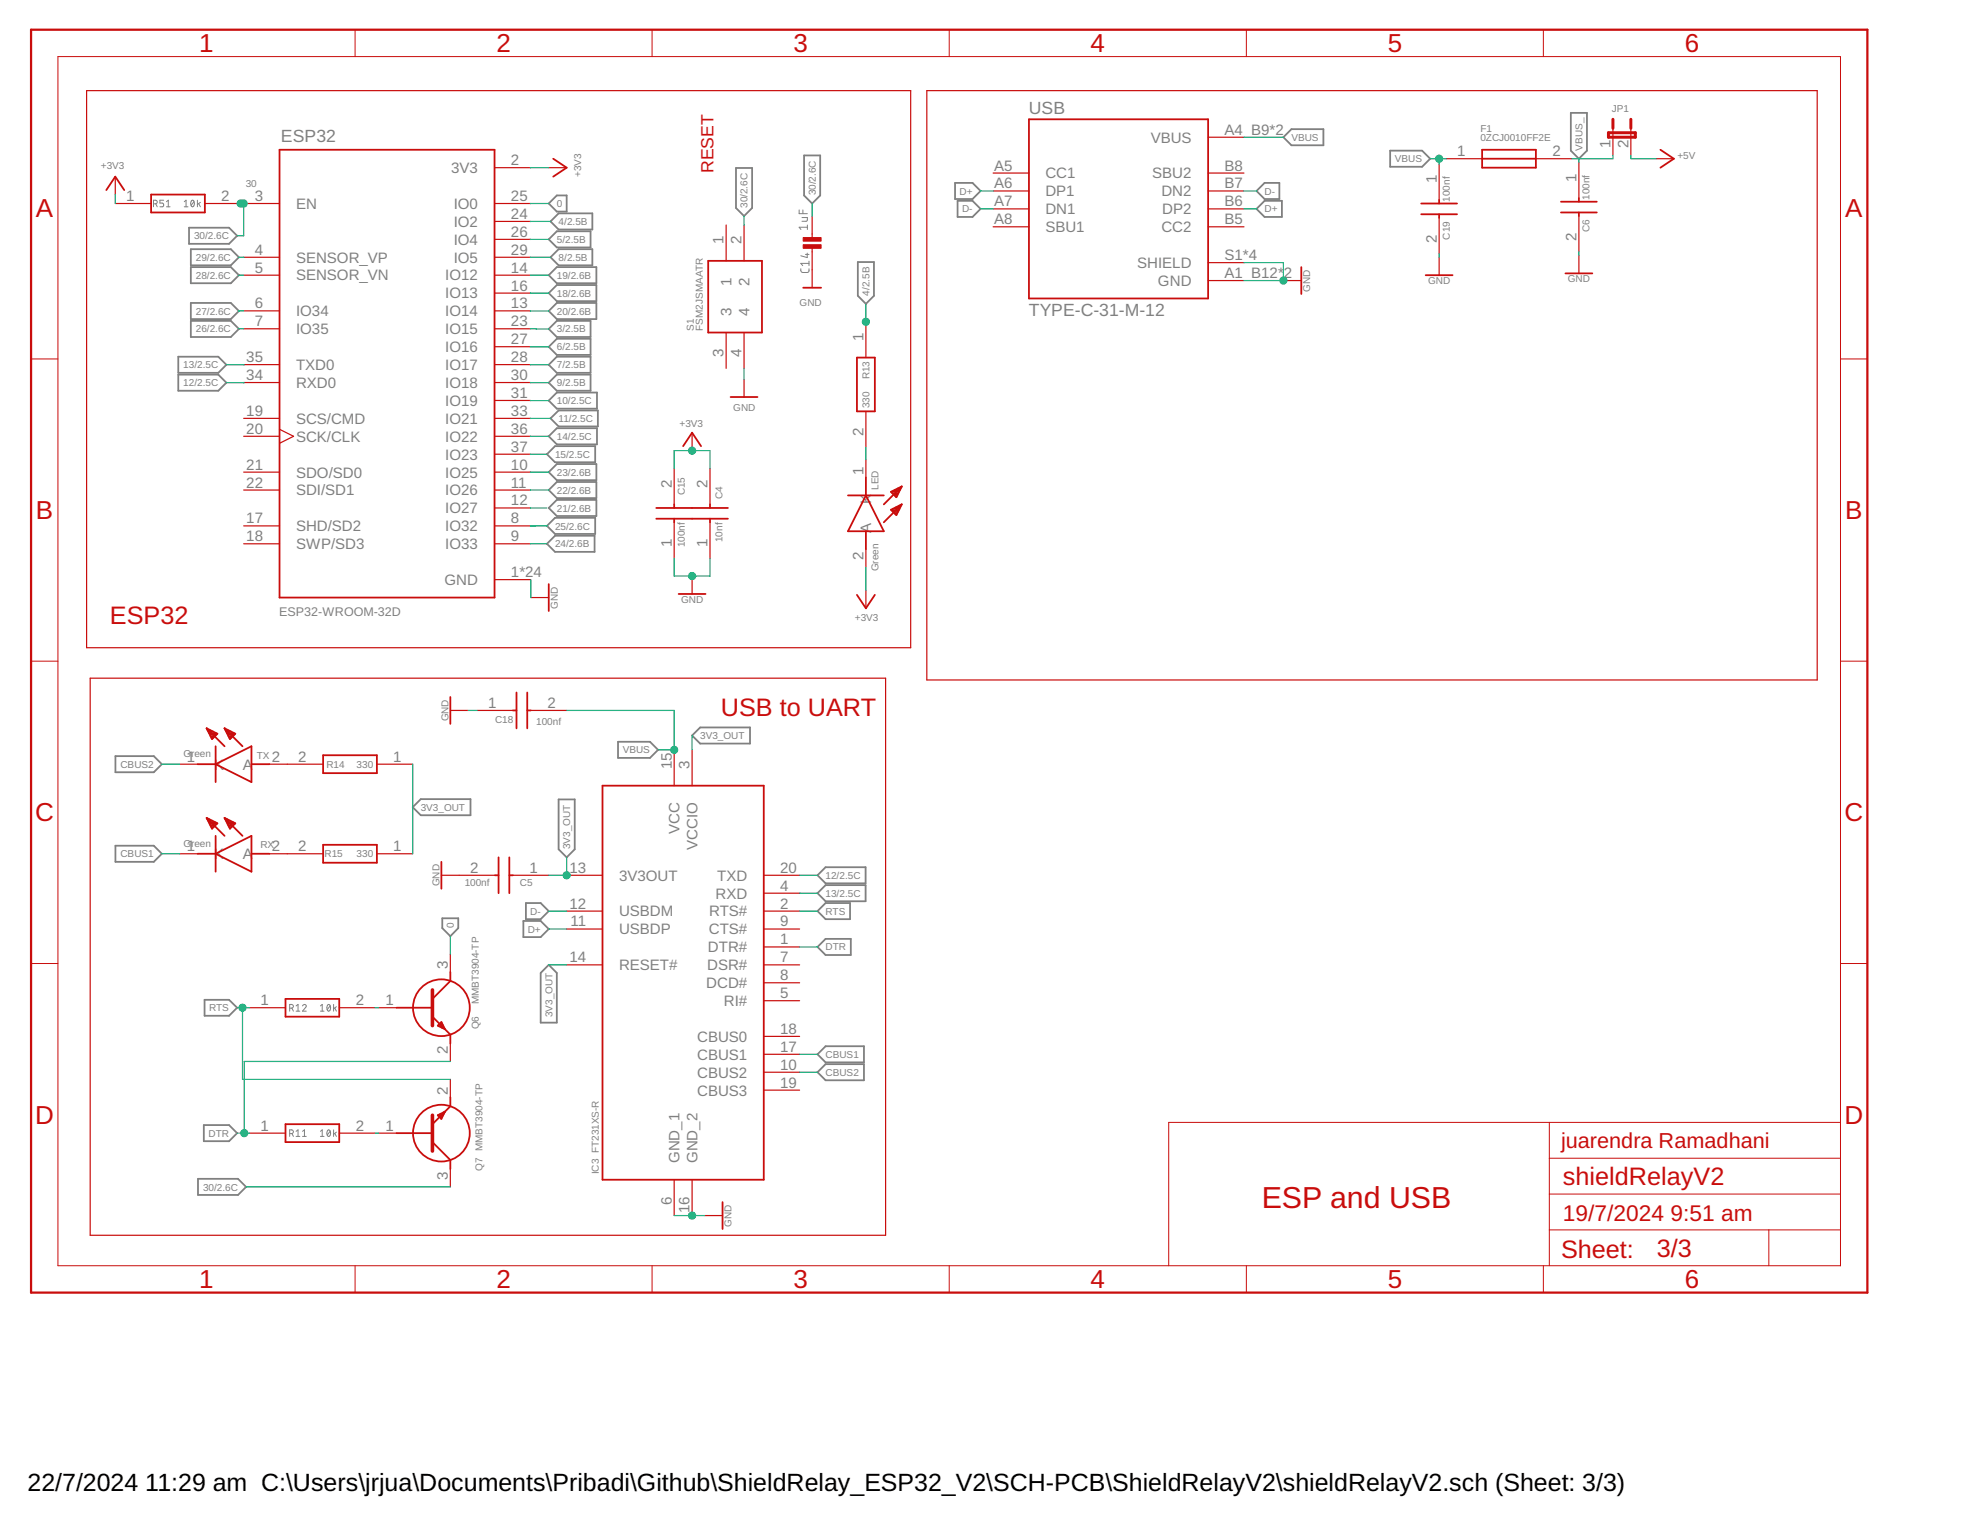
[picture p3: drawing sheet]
<svg xmlns="http://www.w3.org/2000/svg" width="279mm" height="216mm" viewBox="0 0 279 216" stroke-linecap="round" stroke-linejoin="round" font-family="sans-serif">
<g fill="none" stroke="#808080" stroke-width=".14">
<path d="M21.8 28.9h.3a.25 .25 0 0 0 .2-.3 .25 .25 0 0 0-.3-.2h-.2v.9M22.1 28.9l.2 .4M23.2 28.4h-.5v.4h.4l.1 .2-.1 .3h-.4M23.6 29.3h.5M23.6 28.6l.3-.2v.9M26.1 28.6l.3-.2v.9M26.1 29.3h.5M27.2 28.4h.1a.55 .55 0 0 1 0 .9l-.2-.3zM27.5 28.6l-.4 .5M28 28.4v.9M28.2 28.9l.2 .4M28.4 28.7l-.4 .3"/>
<path d="M113.3 29.8v.5h1.1M113.5 38.1l.1 .4 .2 .1h.7l.2-.1v-.4M113.7 30.8h.7v.5l-.7 .1M113.8 29.8v.5M114.2 36.1h.5M114.4 35.9v.6l-.9-.2M114.4 32.2h-1.1l.2 .3M114.4 31.9v.6M114.7 37v.7M114.7 37.3h-1.2l.3 .4M41.1 142.9l.4-.1a.25 .25 0 0 0 .1-.3 .25 .25 0 0 0-.3-.1h-.2v.9M41.4 142.9l.2 .4"/>
<path d="M42 143.3h.5M42 142.6l.2-.2v.9M42.9 142.6a.26 .26 0 0 1 .4-.2 .26 .26 0 0 1 0 .4l-.4 .5h.5M45.4 142.6l.3-.2v.9M45.4 143.3h.5M46.5 142.4h.1a.55 .55 0 0 1 0 .9l-.2-.3v-.3zM46.8 142.6l-.4 .5M47.3 142.4v.9M47.5 142.9l.2 .4M47.7 142.7l-.4 .3M41.1 160.7l.4-.1 .1-.2-.2-.2h-.3v.9M41.4 160.7l.2 .4"/>
<path d="M42 161.1h.5M42 160.4l.2-.2v.9M42.9 161.1h.5M42.9 160.4l.3-.2v.9M45.4 160.4l.3-.2v.9M45.4 161.1h.5M46.5 160.2h.1a.53 .53 0 0 1 0 .9l-.2-.1-.1-.4zM46.8 160.4l-.4 .5M47.3 160.2v.9M47.5 160.7l.2 .4M47.7 160.5l-.4 .3"/>
</g>
<g fill="none" stroke="#808080" stroke-width=".25">
<path d="M181.9 19.5l1.2-1.2h4.5v2.3h-4.5zM222.7 16h2.3v5.4l-1.2 1.1-1.1-1.1zM26.8 32.3h5.7l1.1 1.1-1.1 1.2h-5.7zM27.1 35.3h5.6l1.2 1.2-1.2 1.1h-5.6zM27.1 37.9h5.6l1.2 1.1-1.2 1.2h-5.6zM78 36.5l1.2-1.2h4.8v2.3h-4.8zM78 31.4l1.2-1.2h4.8v2.3h-4.8zM78.9 27.7h1.4v2.3h-1.4l-1.1-1.1zM78.9 32.8h4.8v2.3h-4.8l-1.1-1.2zM78.9 37.9h5.6v2.3h-5.6l-1.1-1.2zM104.3 23.8h2.3v5.7l-1.1 1.1-1.2-1.1zM114 22h2.3v5.7l-1.2 1.2-1.1-1.2z"/>
<path d="M121.6 37.1h2.3v4.8l-1.2 1.2-1.1-1.2zM135.4 25.9h2.5l1.1 1.2-1.1 1.1h-2.5zM135.7 28.5h2.2l1.1 1.1-1.1 1.2h-2.2zM178.1 29.6l1.2-1.1h2.4v2.3h-2.4zM178.1 27.1l1.2-1.2h2.1v2.3h-2.1zM197.1 21.4h4.5l1.1 1.1-1.1 1.1h-4.5zM25.3 53.1h5.6l1.2 1.2-1.2 1.1h-5.6zM25.3 50.6h5.6l1.2 1.1-1.2 1.2h-5.6zM27.1 42.9h5.6l1.2 1.2-1.2 1.1h-5.6zM27.1 45.5h5.6l1.2 1.1-1.2 1.2h-5.6zM77.8 51.7l1.1-1.1h4.8v2.3h-4.8zM77.8 54.3l1.1-1.2h4.8v2.3h-4.8z"/>
<path d="M77.8 56.8l1.1-1.2h5.7v2.3h-5.7zM78 59.3l1.2-1.1h5.6v2.3h-5.6zM78.9 48h4.8v2.3h-4.8l-1.1-1.1zM78.9 45.5h4.8v2.3h-4.8l-1.1-1.2zM78.9 42.9h5.6v2.3h-5.6l-1.1-1.1zM78.9 40.4h5.6v2.3h-5.6l-1.1-1.1zM77.5 74.5l1.2-1.1h5.7v2.3h-5.7zM77.5 64.4l1.2-1.2h5.7v2.3h-5.7zM77.5 77.1l1.2-1.2h5.6v2.3h-5.6zM77.8 66.9l1.1-1.1h5.6v2.3h-5.6zM77.8 69.5l1.1-1.2h5.6v2.3h-5.6zM77.8 72l1.1-1.1h5.6v2.3h-5.6z"/>
<path d="M78.9 60.7h5.7v2.3h-5.7l-1.1-1.2zM16.4 119.9h5.4l1.1 1.1-1.1 1.2h-5.4zM16.4 107.2h5.4l1.1 1.1-1.1 1.2h-5.4zM58.5 114.4l1.1-1.1h7.1v2.3h-7.1zM79.2 113.3h2.3v7.1l-1.2 1.1-1.1-1.1zM87.6 105.2h4.5l1.2 1.1-1.2 1.1h-4.5zM98.1 104.3l1.2-1.2h7v2.3h-7zM62.7 130.2h2.3v1.4l-1.2 1.1-1.1-1.1zM74.2 130.6h2.4l1.2 1.1-1.2 1.1h-2.4zM74.5 128h2.1l1.2 1.2-1.2 1.1h-2.1zM77.8 136.8l1.1 1.1v7.1h-2.3v-7.1zM115.9 129.2l1.1-1.2h3.5v2.3h-3.5z"/>
<path d="M115.9 134.2l1.1-1.1h3.6v2.3h-3.6zM117 122.9h5.7v2.3h-5.7l-1.1-1.1zM117 125.5h5.7v2.3h-5.7l-1.1-1.2zM28.9 159.5h3.6l1.1 1.1-1.1 1.2h-3.6zM29 141.7h3.5l1.1 1.2-1.1 1.1h-3.5zM115.9 149.5l1.1-1.2h5.5v2.3h-5.5zM115.9 152l1.1-1.1h5.5v2.2h-5.5zM28.1 167.1h5.6l1.2 1.2-1.2 1.1h-5.6z"/>
</g>
<g fill="none" stroke="#c90d0c" stroke-width=".17">
<path d="M12.3 12.8h116.8v79h-116.8zM131.4 12.8h126.2v83.6h-126.2zM171.3 19.5h5M228.6 18.2v3.8M231.2 18.2v3.8M16.3 28.9h5.1M16.3 25v2.6M29 28.9h5.1M34.5 28.9h5.1M34.5 36.5h5.1M34.5 39h5.1M70.1 28.9h5.1"/>
<path d="M70.1 23.8h5.1M70.1 36.5h5.1M70.1 39h5.1M70.1 31.4h5.1M70.1 33.9h5.1M77.8 23.8h2.5M102.9 31.9v5.1M105.5 31.9v5.1M115.1 30.6v3.3M115.1 34.9v5.9M140.8 27.1h5.1M140.8 24.5h5.1"/>
<path d="M140.8 32.2h5.1M140.8 29.6h5.1M171.3 27.1h5M171.3 24.5h5M171.3 32.2h5M171.3 29.6h5M171.3 37.2h5M171.3 39.8h5M181.9 39.8h2.6M204 23.3v5M204 30.9v5.1M204 36.5v2.5"/>
<path d="M205 22.5h5.1M217.7 22.5h5.1M223.8 23v5.1M223.8 30.6v5.1M223.8 36.2v2.6M234.7 22.5h2.6M34.5 44.1h5.1M34.5 46.6h5.1M34.5 51.7h5.1M34.5 54.2h5.1M34.5 59.3h5.1M70.1 44.1h5.1"/>
<path d="M70.1 46.6h5.1M70.1 41.6h5.1M70.1 49.1h5.1M70.1 51.7h5.1M70.1 54.2h5.1M70.1 56.8h5.1M70.1 59.3h5.1M102.9 47.1v5.1M105.5 47.1v5.1M105.5 53.7v2.6M122.7 45.6v5.1M122.7 58.3v5.1"/>
<path d="M34.5 77.1h5.1M34.5 74.5h5.1M34.5 66.9h5.1M34.5 69.5h5.1M34.5 61.8h5.1M39.6 60.9l2 .9-2 1M70.1 77.1h5.1M70.1 74.5h5.1M70.1 66.9h5.1M70.1 69.5h5.1M70.1 72h5.1M70.1 61.8h5.1"/>
<path d="M70.1 64.4h5.1M95.6 66.4v5.1M95.6 74v5.1M98.1 61.3v2.6M100.6 66.4v5.1M100.6 74v5.1M122.7 65.2v2.5M122.7 77.9v2.5M12.8 96.1h112.7v79h-112.7zM70.1 82.2h5.1M75.2 84.7h2.6M98.1 81.7v2.5"/>
<path d="M122.7 83.7v2.5M25.5 108.3h2.5M38.2 108.3h7.6M53.4 108.3h5.1M63.8 100.7h2.6M67.6 100.7h5.1M75.2 100.7h5.1M95.6 106.3v5.1M98.1 106.3v5.1M25.5 121h2.5M38.2 121h7.6M53.4 121h5.1"/>
<path d="M62.6 124.1h7.6M63.8 135.3v2.5M72.7 124.1h5.1M80.3 129.2h5.1M80.3 136.8h5.1M80.3 131.7h5.1M80.3 124.1h5.1M108.3 134.2h5M108.3 129.2h5M108.3 126.6h5M108.3 136.8h5M108.3 139.3h5"/>
<path d="M108.3 131.7h5M108.3 124.1h5M35.4 142.9h5.1M48.1 142.9h5.1M53.7 142.9h2.5M63.8 147.9v2.6M63.8 153v2.6M108.3 141.9h5M108.3 152h5M108.3 149.5h5M108.3 146.9h5M108.3 154.5h5"/>
<path d="M35.4 160.6h5.1M48.1 160.6h5.1M53.7 160.6h2.5M63.8 165.7v2.6M95.6 167.2v5.1M98.1 167.2v5.1M99.9 172.3h2.5"/>
</g>
<g fill="none" stroke="#c90d0c" stroke-width=".25">
<path d="M145.9 16.9h25.4v25.4h-25.4zM15.1 26.9l1.2-1.9 1.3 1.9M21.4 27.6h7.6v2.5h-7.6zM39.6 21.2h30.5v63.5h-30.5zM78.4 22.5l1.9 1.3-1.9 1.2M100.4 37h7.6v10.1h-7.6zM184.5 37.9v3.8M201.5 28.9h5M201.5 30.4h5M202.1 39h3.8M204 28.3v.6M204 30.4v.5"/>
<path d="M210.1 21.2h7.6v2.6h-7.6zM210.1 22.5h7.6M221.3 30.1h5.1M221.3 28.6h5.1M221.9 38.8h3.8M223.8 28.1v.5M223.8 30.1v.5M235.4 21.2l1.9 1.3-1.9 1.3M103.6 56.3h3.8M113.9 40.8h2.5M121.5 50.7h2.5v7.6h-2.5zM93 73.5h10.2"/>
<path d="M93 72h10.2M95.6 71.5v.5M95.6 73.5v.5M96.8 63.2l1.3-1.9 1.3 1.9M100.6 71.5v.5M100.6 73.5v.5M120.2 70.2h5.1M122.7 70.2l2.6 5.1h-5.1zM122.7 67.7v2.5M122.7 75.3v2.6M126.3 69.7l1.5-.7-.7 1.5zM126.3 72.3l1.5-.8-.7 1.5z"/>
<path d="M126.4 69.7h1.1M126.4 72.4h1M126.5 69.9h.8M126.6 72.1h.9M126.6 72.6h.7M126.7 70.1h.5M126.8 69.5h.8M126.9 72.8h.3M126.9 70.4h.2M127 71.9h.6M127.3 69.3h.4M127.4 71.7h.3"/>
<path d="M127.7 69h.1M127.8 69l-2.5 2.5M127.8 71.5l-2.5 2.5M63.8 98.8v3.8M73.2 98.2v5.1M74.7 98.2v5.1M77.8 82.8v3.8M96.2 84.2h3.8M121.5 84.3l1.2 1.9 1.3-1.9M28 108.3h2.6M29.3 103.3l2.5 2.5M29.3 103.3l1.5 .7-.7 .8z"/>
<path d="M29.3 116l2.5 2.5M29.3 116l1.5 .7-.7 .8zM29.4 116.1h.3M29.4 103.5h.3M29.5 103.7h.7M29.5 116.4h.6M29.6 116.6h1M29.6 103.9h1M29.7 116.8h1M29.7 104.1h1M29.8 117h.7M29.8 104.4h.7"/>
<path d="M30 104.6h.2M30 117.2h.3M30.6 108.3l5-2.5v5.1zM30.6 105.8v5.1M30.6 118.5v5.1M31.8 103.3l2.6 2.5M31.8 103.3l1.6 .7-.8 .8zM31.8 116l2.6 2.5M31.8 116l1.6 .7-.8 .8zM31.9 116.1h.3M31.9 103.5h.4M32 103.7h.7"/>
<path d="M32 116.4h.7M32.2 116.6h.9M32.2 103.9h1M32.3 116.8h1M32.3 104.1h.9M32.4 117h.6M32.4 104.4h.6M32.5 104.6h.3M32.5 117.2h.3M35.6 108.3h2.6M45.8 107.1h7.6v2.5h-7.6zM45.8 119.8h7.6v2.5h-7.6z"/>
<path d="M72.7 100.7h.5M74.7 100.7h.5M85.4 111.4h22.9v55.8h-22.9zM28 121h2.6M30.6 121l5-2.5v5.1zM35.6 121h2.6M62.6 122.2v3.8M63.8 137.8v1.3l-2.5 2.5M70.2 124.1h.5M70.7 121.5v5.1M72.2 121.5v5.1M72.2 124.1h.5"/>
<path d="M40.5 159.4h7.6v2.5h-7.6zM40.5 141.6h7.6v2.5h-7.6zM56.2 142.9h5.1M61.3 144.1l2.5 2.6v1.2M62.1 158.1l1-.5-.5 1zM62.1 158.1h.7M62.2 145.5h.6M62.2 145.2h.5M62.3 158.3h.4M62.4 145h.2M62.4 157.9h.5M62.5 158.6h.1"/>
<path d="M62.6 144.9l.5 1-1-.5zM62.6 145.7h.3M62.9 157.7h.1M63.8 155.6v1.2l-2.5 2.6M56.2 160.6h5.1M61.3 161.9l2.5 2.5v1.3M102.4 170.4v3.8"/>
<circle cx="62.6" cy="142.9" r="4"/>
<circle cx="62.6" cy="160.6" r="4"/>
</g>
<g fill="#c90d0c" stroke="#c90d0c" stroke-width=".14">
<path d="M113.9 34.7h2.5v.5h-2.5z"/>
<path d="M113.9 33.7h2.5v.5h-2.5z"/>
</g>
<path d="M61.3 140.3v5.1M61.3 158.1v5.1" fill="none" stroke="#c90d0c" stroke-width=".51"/>
<g fill="none" stroke="#c90d0c" stroke-width=".14">
<path d="M8.2 8h252.7v171.4h-252.7zM50.3 4.2v3.8M92.4 4.2v3.8M134.6 4.2v3.8M176.7 4.2v3.8M218.8 4.2v3.8M4.4 50.9h3.8M260.9 50.9h3.8M4.4 93.7h3.8M260.9 93.7h3.8M4.4 136.6h3.8M260.9 136.6h3.8"/>
<path d="M219.6 159.1v20.3M260.9 159.1h-95.2v20.3M50.3 179.4v3.8M92.4 179.4v3.8M134.6 179.4v3.8M176.7 179.4v3.8M218.8 179.4v3.8M219.6 174.3h41.3M219.6 169.3h41.3M219.6 164.2h41.3M250.7 174.3v5.1"/>
</g>
<path d="M4.4 4.2h260.3v179h-260.3z" fill="none" stroke="#c90d0c" stroke-width=".32"/>
<path d="M228 18.8h3.8v.7h-3.8zM228.6 16.9v1.3M231.2 16.9v1.3" fill="none" stroke="#c90d0c" stroke-width=".42"/>
<g fill="none" stroke="#0dab76" stroke-width=".17">
<path d="M176.3 19.5h5.6M16.3 27.6v1.3M33.9 36.5h.7M33.9 39h.6M33.9 39h.1M34.5 28.9v4.5h-.9M34.6 28.9h-.5M75.2 39h2.6M75.2 39h.1M75.2 31.4h2.9M75.2 31.4h.1M75.2 23.8h2.6"/>
<path d="M75.2 23.8h.1M77.8 28.9h-2.6M77.8 33.9l-2.6 .1M78 36.5h-2.8M105.5 30.6v1.3M115.1 28.9v1.7M139 29.6h1.8M139 27.1h1.8M176.3 37.2h5.6v2.6h-5.6M176.3 29.6h1.8M176.3 27.1h1.8M202.7 22.5h2.3"/>
<path d="M204 22.5v.8M204 36v.5M223.8 22.5v.5M223.8 35.7v.5M228.6 22v.5h-5.8M231.2 22v.5h3.5M32.1 54.3h2.5M32.1 51.7h2.5M33.9 44.1h.6M33.9 44.1h.1M34.5 46.6h-.6M34.5 51.7h.1"/>
<path d="M34.5 54.2v.1M75.2 49.2h2.6M75.2 44.1h.1M75.2 46.6h2.6M75.2 49.1v.1M75.2 51.7h.1M75.2 54.2l2.6 .1M75.2 56.8h.1M75.2 44.1h2.6M75.2 59.3h2.8M75.2 59.3h.1M75.2 56.8h2.6"/>
<path d="M75.2 51.7h2.6M77.8 41.6h-2.6M105.5 52.2v1.5M122.7 43.1v2.5M75.2 74.5h2.3M75.2 74.5v.1M75.2 66.9l2.6 .1M75.2 66.9v.1M77.5 74.5l.1 .1M77.5 77.1h-2.3M77.5 72h-2.3M77.5 64.4h-2.3"/>
<path d="M77.8 69.5h-2.6M77.8 61.8l-2.6 .1M95.6 66.4v-2.5h5v2.5M95.6 79.1v2.6h5v-2.6M122.7 63.4v1.8M75.2 82.2v2.5M122.7 80.4v3.3M22.9 108.3h2.6M58.5 108.3v12.7M66.4 100.7h1.2M80.3 100.7h15.3v5.6h-2.3M98.1 104.3v2"/>
<path d="M22.9 121h2.6M63.8 132.7v2.6M77.8 129.2h2.5M77.8 131.7h2.5M77.8 136.8h2.5M80.3 121.5v2.6h-2.5M113.3 129.2h2.6M113.3 134.2h2.6M113.3 124.1h2.6M113.3 126.6h2.6M33.6 142.9h1.8M34.4 142.9v10.1h29.4"/>
<path d="M53.2 142.9h.5M63.8 150.5h-29.2v10.1h.8M113.3 149.5h2.6M113.3 152h2.6M34.9 168.3h28.9M53.2 160.6h.5M95.6 172.3h4.3"/>
</g>
<g fill="#0dab76" stroke="#0dab76" stroke-width=".14">
<circle cx="98.1" cy="81.7" r=".51"/>
<circle cx="181.9" cy="39.8" r=".51"/>
<circle cx="98.1" cy="172.3" r=".51"/>
<circle cx="204" cy="22.5" r=".51"/>
<circle cx="95.6" cy="106.3" r=".51"/>
<circle cx="34.4" cy="142.9" r=".51"/>
<circle cx="34.6" cy="160.6" r=".51"/>
<circle cx="122.7" cy="45.6" r=".51"/>
<circle cx="80.3" cy="124.1" r=".51"/>
<circle cx="34.1" cy="28.9" r=".51"/>
<circle cx="34.5" cy="28.9" r=".51"/>
<circle cx="98.1" cy="63.9" r=".51"/>
</g>
<path d="M33.6 160.6h1" fill="none" stroke="#0dab76" stroke-width=".14"/>
<text font-size="4.3" fill="#c90d0c" x="178.9" y="171.3">ESP and USB</text>
<g font-size="3.7" fill="#c90d0c">
<text x="28.3" y="7.4">1</text>
<text x="70.4" y="7.4">2</text>
<text x="112.5" y="7.4">3</text>
<text x="154.6" y="7.4">4</text>
<text x="196.7" y="7.4">5</text>
<text x="238.8" y="7.4">6</text>
<text x="5.1" y="30.7">A</text>
<text x="261.6" y="30.7">A</text>
<text x="5.1" y="73.6">B</text>
<text x="261.6" y="73.6">B</text>
<text x="5" y="116.4">C</text>
<text x="261.5" y="116.4">C</text>
<text x="5" y="159.3">D</text>
<text x="261.5" y="159.3">D</text>
<text x="28.3" y="182.6">1</text>
<text x="70.4" y="182.6">2</text>
<text x="112.5" y="182.6">3</text>
<text x="154.6" y="182.6">4</text>
<text x="196.7" y="182.6">5</text>
<text x="238.8" y="182.6">6</text>
</g>
<g font-size="3.6" fill="#c90d0c">
<text x="15.6" y="88.5">ESP32</text>
<text x="102.2" y="101.5">USB to UART</text>
<text x="221.5" y="168">shieldRelayV2</text>
<text x="221.3" y="178.3">Sheet:</text>
<text x="234.9" y="178.2">3/3</text>
</g>
<g font-size="3.5">
<text x="3.9" y="211.4">22/7/2024</text>
<text x="20.6" y="211.4">11:29 am C:\Users\jrjua\Documents\Pribadi\Github\ShieldRelay_ESP32_V2\SCH-PCB\ShieldRelayV2\shieldRelayV2.sch (Sheet: 3/3)</text>
</g>
<g font-size="3.2" fill="#c90d0c">
<text x="221.5" y="173.1">19/7/2024</text>
<text x="236.8" y="173.1">9:51 am</text>
</g>
<text font-size="3.1" fill="#c90d0c" x="221.3" y="162.7">juarendra Ramadhani</text>
<g font-size="2.5" fill="#808080">
<text x="145.9" y="16.2">USB</text>
<text x="39.8" y="20.1">ESP32</text>
<text x="145.9" y="44.8">TYPE-C-31-M-12</text>
</g>
<text font-size="2.5" fill="#c90d0c" x="101.2" y="24.5" transform="rotate(-90 101.2 24.5)">RESET</text>
<g font-size="2.1" fill="#808080">
<text x="72.4" y="23.4">2</text>
<text x="163.1" y="20.2">VBUS</text>
<text x="173.6" y="19.1">A4_B9*2</text>
<text x="206.6" y="22.1">1</text>
<text x="220.1" y="22.1">2</text>
<text x="228.3" y="21" transform="rotate(-90 228.3 21)">1</text>
<text x="230.8" y="21" transform="rotate(-90 230.8 21)">2</text>
<text x="17.9" y="28.5">1</text>
<text x="31.4" y="28.5">2</text>
<text x="36.1" y="28.5">3</text>
<text x="42" y="29.6">EN</text>
<text x="64" y="24.5">3V3</text>
<text x="64.3" y="29.6">IO0</text>
<text x="72.4" y="28.5">25</text>
<text x="140.9" y="26.7">A6</text>
<text x="140.9" y="24.2">A5</text>
<text x="140.9" y="29.3">A7</text>
<text x="148.2" y="27.8">DP1</text>
<text x="148.2" y="25.3">CC1</text>
<text x="163.3" y="25.3">SBU2</text>
<text x="164.6" y="27.8">DN2</text>
<text x="173.6" y="29.3">B6</text>
<text x="173.6" y="24.2">B8</text>
<text x="173.6" y="26.7">B7</text>
<text x="203.7" y="26" transform="rotate(-90 203.7 26)">1</text>
<text x="223.5" y="25.7" transform="rotate(-90 223.5 25.7)">1</text>
<text x="64.3" y="32.1">IO2</text>
<text x="64.3" y="34.7">IO4</text>
<text x="72.4" y="31">24</text>
<text x="72.4" y="33.6">26</text>
<text x="102.6" y="34.6" transform="rotate(-90 102.6 34.6)">1</text>
<text x="105.1" y="34.6" transform="rotate(-90 105.1 34.6)">2</text>
<text x="140.9" y="31.8">A8</text>
<text x="148.2" y="32.9">SBU1</text>
<text x="148.2" y="30.4">DN1</text>
<text x="164.6" y="32.9">CC2</text>
<text x="164.8" y="30.4">DP2</text>
<text x="173.6" y="31.8">B5</text>
<text x="203.7" y="34.4" transform="rotate(-90 203.7 34.4)">2</text>
<text x="223.5" y="34.1" transform="rotate(-90 223.5 34.1)">2</text>
<text x="36.1" y="36.1">4</text>
<text x="36.1" y="38.6">5</text>
<text x="42" y="37.2">SENSOR_VP</text>
<text x="42" y="39.8">SENSOR_VN</text>
<text x="63.1" y="39.8">IO12</text>
<text x="64.3" y="37.2">IO5</text>
<text x="72.4" y="38.6">14</text>
<text x="72.4" y="41.2">16</text>
<text x="72.4" y="36.1">29</text>
<text x="103.7" y="40.5" transform="rotate(-90 103.7 40.5)">1</text>
<text x="106.2" y="40.5" transform="rotate(-90 106.2 40.5)">2</text>
<text x="161.2" y="38">SHIELD</text>
<text x="164.2" y="40.5">GND</text>
<text x="173.6" y="36.9">S1*4</text>
<text x="173.6" y="39.4">A1_B12*</text>
<text x="182" y="39.4">2</text>
<text x="36.1" y="43.7">6</text>
<text x="36.1" y="46.3">7</text>
<text x="42" y="44.8">IO34</text>
<text x="42" y="47.4">IO35</text>
<text x="63.1" y="44.8">IO14</text>
<text x="63.1" y="42.3">IO13</text>
<text x="63.1" y="47.4">IO15</text>
<text x="72.4" y="43.7">13</text>
<text x="72.4" y="46.3">23</text>
<text x="103.7" y="44.8" transform="rotate(-90 103.7 44.8)">3</text>
<text x="106.2" y="44.8" transform="rotate(-90 106.2 44.8)">4</text>
<text x="34.9" y="53.9">34</text>
<text x="34.9" y="51.3">35</text>
<text x="42" y="52.5">TXD0</text>
<text x="63.1" y="49.9">IO16</text>
<text x="63.1" y="52.5">IO17</text>
<text x="72.4" y="48.8">27</text>
<text x="72.4" y="51.3">28</text>
<text x="72.4" y="53.9">30</text>
<text x="102.6" y="50.7" transform="rotate(-90 102.6 50.7)">3</text>
<text x="105.1" y="50.7" transform="rotate(-90 105.1 50.7)">4</text>
<text x="122.4" y="48.3" transform="rotate(-90 122.4 48.3)">1</text>
<text x="34.9" y="59">19</text>
<text x="42" y="55">RXD0</text>
<text x="63.1" y="55">IO18</text>
<text x="63.1" y="57.5">IO19</text>
<text x="72.4" y="56.4">31</text>
<text x="72.4" y="59">33</text>
<text x="34.9" y="61.5">20</text>
<text x="42" y="60.1">SCS/CMD</text>
<text x="42" y="62.6">SCK/CLK</text>
<text x="63.1" y="60.1">IO21</text>
<text x="63.1" y="62.6">IO22</text>
<text x="63.1" y="65.2">IO23</text>
<text x="72.4" y="61.5">36</text>
<text x="72.4" y="64">37</text>
<text x="122.4" y="61.8" transform="rotate(-90 122.4 61.8)">2</text>
<text x="34.9" y="66.6">21</text>
<text x="34.9" y="69.1">22</text>
<text x="42" y="67.7">SDO/SD0</text>
<text x="42" y="70.2">SDI/SD1</text>
<text x="63.1" y="67.7">IO25</text>
<text x="63.1" y="70.2">IO26</text>
<text x="72.4" y="66.6">10</text>
<text x="72.4" y="69.1">11</text>
<text x="72.4" y="71.7">12</text>
<text x="95.2" y="69.2" transform="rotate(-90 95.2 69.2)">2</text>
<text x="100.3" y="69.2" transform="rotate(-90 100.3 69.2)">2</text>
<text x="122.4" y="67.3" transform="rotate(-90 122.4 67.3)">1</text>
<text x="123.5" y="71.5" transform="rotate(-90 123.5 71.5)">K</text>
<text x="34.9" y="74.2">17</text>
<text x="34.9" y="76.7">18</text>
<text x="42" y="75.3">SHD/SD2</text>
<text x="42" y="77.9">SWP/SD3</text>
<text x="63.1" y="77.9">IO33</text>
<text x="63.1" y="75.3">IO32</text>
<text x="63.1" y="72.8">IO27</text>
<text x="72.4" y="76.7">9</text>
<text x="72.4" y="74.2">8</text>
<text x="95.2" y="77.6" transform="rotate(-90 95.2 77.6)">1</text>
<text x="100.3" y="77.6" transform="rotate(-90 100.3 77.6)">1</text>
<text x="123.5" y="75.5" transform="rotate(-90 123.5 75.5)">A</text>
<text x="63" y="82.9">GND</text>
<text x="72.4" y="81.8">1*24</text>
<text x="122.4" y="79.4" transform="rotate(-90 122.4 79.4)">2</text>
<text x="69.2" y="100.4">1</text>
<text x="77.6" y="100.4">2</text>
<text x="26.5" y="108">1</text>
<text x="38.5" y="108">2</text>
<text x="42.3" y="108">2</text>
<text x="55.8" y="108">1</text>
<text x="30.4" y="109.1">K</text>
<text x="34.4" y="109.1">A</text>
<text x="95.2" y="109" transform="rotate(-90 95.2 109)">15</text>
<text x="97.8" y="109" transform="rotate(-90 97.8 109)">3</text>
<text x="96.3" y="118.2" transform="rotate(-90 96.3 118.2)">VCC</text>
<text x="26.5" y="120.7">1</text>
<text x="30.4" y="121.8">K</text>
<text x="34.4" y="121.8">A</text>
<text x="38.5" y="120.7">2</text>
<text x="42.3" y="120.7">2</text>
<text x="55.8" y="120.7">1</text>
<text x="66.7" y="123.7">2</text>
<text x="75.1" y="123.7">1</text>
<text x="80.7" y="123.7">13</text>
<text x="87.8" y="124.8">3V3OUT</text>
<text x="98.9" y="120.5" transform="rotate(-90 98.9 120.5)">VCCIO</text>
<text x="101.7" y="124.8">TXD</text>
<text x="110.6" y="123.7">20</text>
<text x="80.7" y="128.8">12</text>
<text x="80.9" y="131.3">11</text>
<text x="87.8" y="129.9">USBDM</text>
<text x="100.5" y="129.9">RTS#</text>
<text x="101.4" y="127.4">RXD</text>
<text x="110.6" y="128.8">2</text>
<text x="110.6" y="126.3">4</text>
<text x="110.6" y="131.3">9</text>
<text x="63.5" y="137.4" transform="rotate(-90 63.5 137.4)">3</text>
<text x="80.7" y="136.4">14</text>
<text x="87.8" y="132.5">USBDP</text>
<text x="87.8" y="137.5">RESET#</text>
<text x="100.2" y="137.5">DSR#</text>
<text x="100.3" y="135">DTR#</text>
<text x="100.5" y="132.5">CTS#</text>
<text x="110.6" y="133.9">1</text>
<text x="110.6" y="136.4">7</text>
<text x="36.9" y="142.5">1</text>
<text x="50.4" y="142.5">2</text>
<text x="54.7" y="142.5">1</text>
<text x="100.1" y="140.1">DCD#</text>
<text x="102.6" y="142.6">RI#</text>
<text x="110.6" y="141.5">5</text>
<text x="110.6" y="139">8</text>
<text x="63.5" y="149.5" transform="rotate(-90 63.5 149.5)">2</text>
<text x="98.8" y="147.7">CBUS0</text>
<text x="110.6" y="149.1">17</text>
<text x="110.6" y="146.6">18</text>
<text x="63.5" y="155.2" transform="rotate(-90 63.5 155.2)">2</text>
<text x="98.8" y="152.8">CBUS2</text>
<text x="98.8" y="150.2">CBUS1</text>
<text x="98.8" y="155.3">CBUS3</text>
<text x="110.6" y="151.7">10</text>
<text x="110.6" y="154.2">19</text>
<text x="36.9" y="160.3">1</text>
<text x="50.4" y="160.3">2</text>
<text x="54.7" y="160.3">1</text>
<text x="63.5" y="167.3" transform="rotate(-90 63.5 167.3)">3</text>
<text x="96.3" y="164.9" transform="rotate(-90 96.3 164.9)">GND_1</text>
<text x="98.9" y="164.9" transform="rotate(-90 98.9 164.9)">GND_2</text>
<text x="95.2" y="170.8" transform="rotate(-90 95.2 170.8)">6</text>
<text x="97.8" y="171.9" transform="rotate(-90 97.8 171.9)">16</text>
</g>
<text font-size="1.8" fill="#808080" x="39.6" y="87.4">ESP32-WROOM-32D</text>
<g font-size="1.4" fill="#808080">
<text x="228.5" y="15.9">JP1</text>
<text x="183.1" y="20">VBUS</text>
<text x="197.7" y="23">VBUS</text>
<text x="209.9" y="20">0ZCJ0010FF2E</text>
<text x="209.9" y="18.7">F1</text>
<text x="224.3" y="21.4" transform="rotate(-90 224.3 21.4)">VBUS_</text>
<text x="237.8" y="22.5">+5V</text>
<text x="14.3" y="24">+3V3</text>
<text x="34.8" y="26.6">30</text>
<text x="78.9" y="29.4">0</text>
<text x="82.4" y="25.1" transform="rotate(-90 82.4 25.1)">+3V3</text>
<text x="106" y="29.5" transform="rotate(-90 106 29.5)">30/2.6C</text>
<text x="115.6" y="27.7" transform="rotate(-90 115.6 27.7)">30/2.6C</text>
<text x="136" y="27.6">D+</text>
<text x="179.3" y="27.6">D-</text>
<text x="205.5" y="28.6" transform="rotate(-90 205.5 28.6)">100nf</text>
<text x="225.3" y="28.3" transform="rotate(-90 225.3 28.3)">100nf</text>
<text x="27.5" y="33.9">30/2.6C</text>
<text x="78.9" y="34.4">5/2.5B</text>
<text x="79.2" y="31.9">4/2.5B</text>
<text x="136.4" y="30.1">D-</text>
<text x="179.3" y="30.1">D+</text>
<text x="205.5" y="34" transform="rotate(-90 205.5 34)">C19</text>
<text x="225.3" y="32.9" transform="rotate(-90 225.3 32.9)">C6</text>
<text x="27.8" y="37">29/2.6C</text>
<text x="27.8" y="39.5">28/2.6C</text>
<text x="78.9" y="39.5">19/2.6B</text>
<text x="79.2" y="37">8/2.5B</text>
<text x="123.3" y="41.9" transform="rotate(-90 123.3 41.9)">4/2.5B</text>
<text x="185.7" y="41.3" transform="rotate(-90 185.7 41.3)">GND</text>
<text x="202.4" y="40.3">GND</text>
<text x="222.3" y="40">GND</text>
<text x="27.8" y="44.6">27/2.6C</text>
<text x="27.8" y="47.1">26/2.6C</text>
<text x="78.9" y="42.1">18/2.6B</text>
<text x="78.9" y="47.1">3/2.5B</text>
<text x="78.9" y="44.6">20/2.6B</text>
<text x="98.4" y="46.9" transform="rotate(-90 98.4 46.9)">S1</text>
<text x="99.6" y="46.9" transform="rotate(-90 99.6 46.9)">FSM2JSMAATR</text>
<text x="113.3" y="43.3">GND</text>
<text x="26" y="52.2">13/2.5C</text>
<text x="78.9" y="49.7">6/2.5B</text>
<text x="78.9" y="52.2">7/2.5B</text>
<text x="123.3" y="53.8" transform="rotate(-90 123.3 53.8)">R13</text>
<text x="26" y="54.7">12/2.5C</text>
<text x="78.9" y="54.7">9/2.5B</text>
<text x="78.9" y="57.3">10/2.5C</text>
<text x="79.2" y="59.8">11/2.5C</text>
<text x="104" y="58.3">GND</text>
<text x="123.3" y="57.9" transform="rotate(-90 123.3 57.9)">330</text>
<text x="78.7" y="64.9">15/2.5C</text>
<text x="78.9" y="62.4">14/2.5C</text>
<text x="96.3" y="60.6">+3V3</text>
<text x="78.9" y="67.4">23/2.6B</text>
<text x="78.9" y="70">22/2.6B</text>
<text x="97.1" y="70.2" transform="rotate(-90 97.1 70.2)">C15</text>
<text x="102.4" y="70.7" transform="rotate(-90 102.4 70.7)">C4</text>
<text x="124.5" y="69.4" transform="rotate(-90 124.5 69.4)">LED</text>
<text x="78.7" y="75.1">25/2.6C</text>
<text x="78.7" y="77.6">24/2.6B</text>
<text x="78.9" y="72.5">21/2.6B</text>
<text x="97.1" y="77.6" transform="rotate(-90 97.1 77.6)">100nf</text>
<text x="102.4" y="76.8" transform="rotate(-90 102.4 76.8)">10nf</text>
<text x="124.5" y="81" transform="rotate(-90 124.5 81)">Green</text>
<text x="79.1" y="86.3" transform="rotate(-90 79.1 86.3)">GND</text>
<text x="96.5" y="85.5">GND</text>
<text x="121.2" y="88">+3V3</text>
<text x="26" y="107.3">Green</text>
<text x="36.4" y="107.6">TX</text>
<text x="63.6" y="102.3" transform="rotate(-90 63.6 102.3)">GND</text>
<text x="70.2" y="102.5">C18</text>
<text x="76" y="102.7">100nf</text>
<text x="88.3" y="106.8">VBUS</text>
<text x="99.3" y="104.8">3V3_OUT</text>
<text x="17.1" y="108.8">CBUS2</text>
<text x="46.3" y="108.8">R14</text>
<text x="50.6" y="108.8">330</text>
<text x="59.6" y="114.9">3V3_OUT</text>
<text x="17.1" y="121.5">CBUS1</text>
<text x="26" y="120">Green</text>
<text x="36.9" y="120.3">RX</text>
<text x="46" y="121.5">R15</text>
<text x="50.6" y="121.5">330</text>
<text x="62.3" y="125.6" transform="rotate(-90 62.3 125.6)">GND</text>
<text x="65.9" y="125.6">100nf</text>
<text x="73.7" y="125.6">C5</text>
<text x="80.8" y="120.4" transform="rotate(-90 80.8 120.4)">3V3_OUT</text>
<text x="117" y="124.6">12/2.5C</text>
<text x="64.3" y="131.6" transform="rotate(-90 64.3 131.6)">0</text>
<text x="75.2" y="129.7">D-</text>
<text x="117" y="129.7">RTS</text>
<text x="117" y="127.1">13/2.5C</text>
<text x="74.8" y="132.2">D+</text>
<text x="117" y="134.7">DTR</text>
<text x="29.6" y="143.4">RTS</text>
<text x="67.9" y="142.4" transform="rotate(-90 67.9 142.4)">MMBT3904-TP</text>
<text x="67.9" y="145.9" transform="rotate(-90 67.9 145.9)">Q6</text>
<text x="78.3" y="144.2" transform="rotate(-90 78.3 144.2)">3V3_OUT</text>
<text x="117" y="150">CBUS1</text>
<text x="117" y="152.5">CBUS2</text>
<text x="29.6" y="161.1">DTR</text>
<text x="68.4" y="166" transform="rotate(-90 68.4 166)">Q7 MMBT3904-TP</text>
<text x="84.9" y="166.5" transform="rotate(-90 84.9 166.5)">IC3 FT231XS-R</text>
<text x="28.8" y="168.8">30/2.6C</text>
<text x="103.7" y="173.9" transform="rotate(-90 103.7 173.9)">GND</text>
</g>
</svg>
